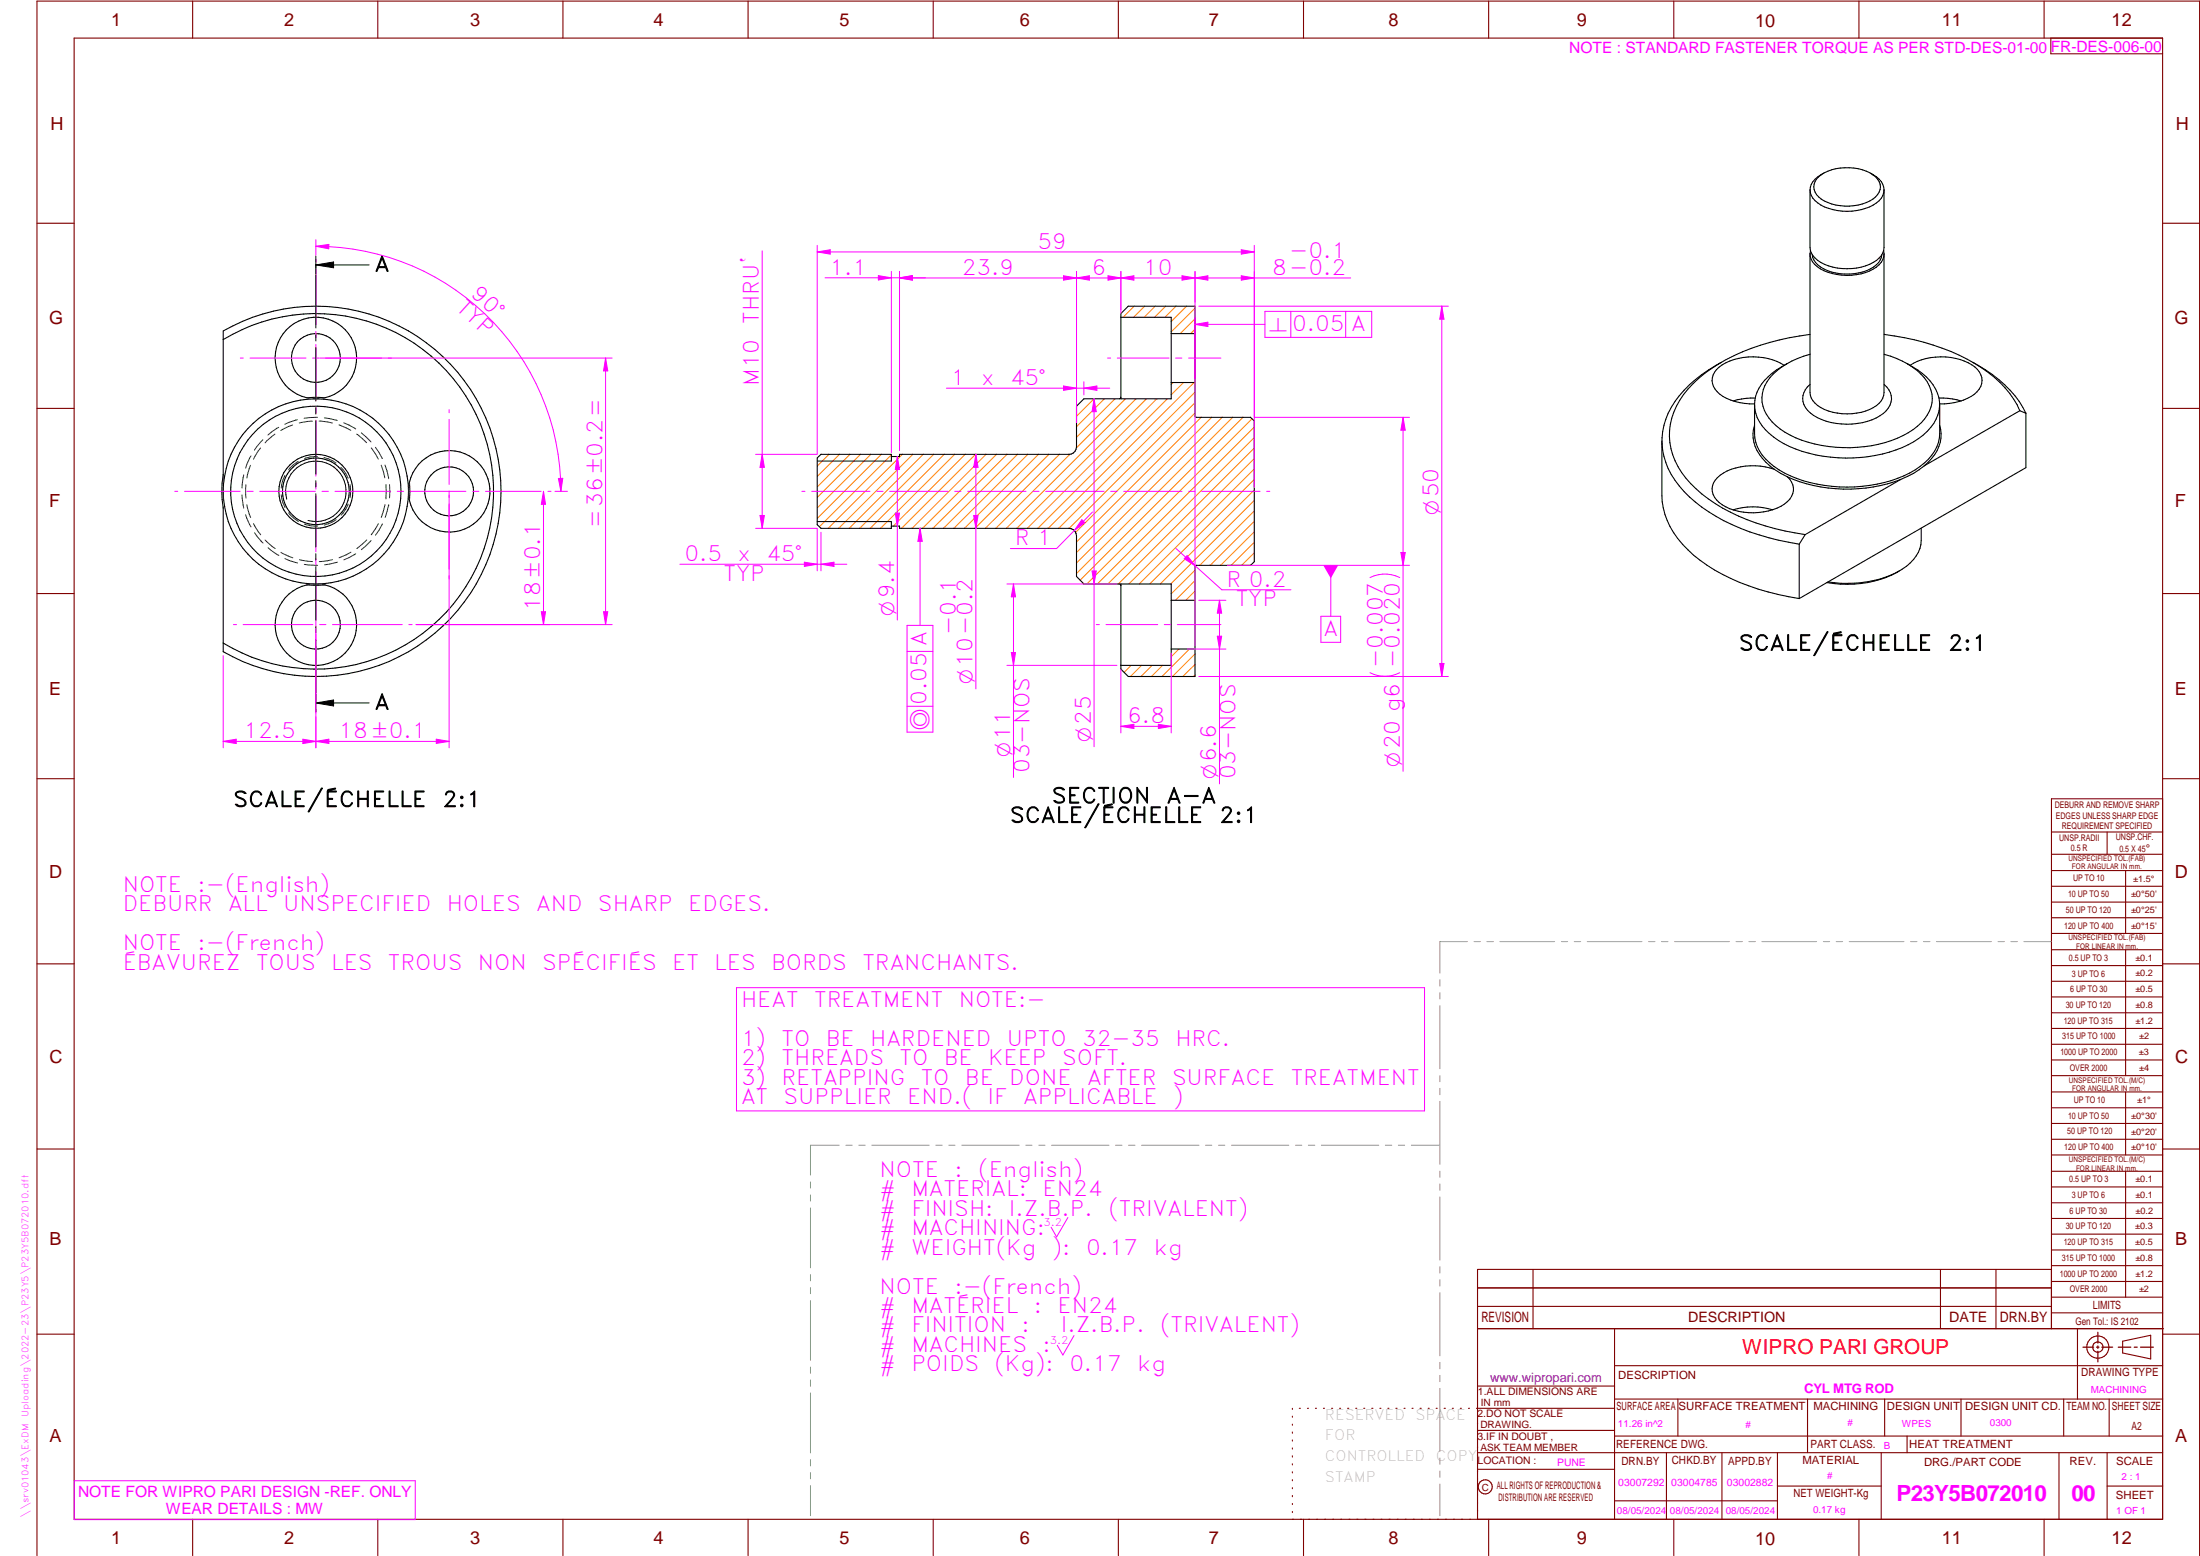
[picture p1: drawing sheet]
<svg xmlns="http://www.w3.org/2000/svg" width="594mm" height="420mm" viewBox="0 0 594 420" stroke-linecap="round" stroke-linejoin="round" font-family="sans-serif">
<g fill="none" stroke="#800000" stroke-width=".3">
<path d="M20 10.3h564v400h-564zM52 .3v10M102 .3v10M152 .3v10M202 .3v10M252 .3v10M302 .3v10M352 .3v10M402 .3v10M452 .3v10M502 .3v10M552 .3v10"/>
<path d="M553.8 10.3v4.2h30.2M10 60.3h10M584 60.3h10M10 110.3h10M584 110.3h10M10 160.3h10M584 160.3h10M10 210.3h10M584 215.7h-30v143.1M584 210.3h10M554 224.7h30M554 230.7h30"/>
<path d="M554 235.1h30M554 239.3h30M569 224.7v6M574 235.1v17M554 243.6h30M554 247.8h30M554 252.1h30M554 256.5h30M574 256.5v33.9M10 260.3h10M554 260.7h30M554 265h30"/>
<path d="M554 269.2h30M554 273.5h30M554 277.7h30M584 260.3h10M554 282h30M554 286.2h30M554 290.4h30M554 294.9h30M554 299.1h30M574 294.9v17M10 310.3h10M554 303.4h30"/>
<path d="M554 307.6h30M554 311.9h30M554 316.3h30M574 316.3v34M584 310.3h10M554 320.5h30M554 324.8h30M554 329h30M554 333.2h30M554 337.5h30M399 358.8h185.2M399 352.8h155"/>
<path d="M399 347.8h155M414 342.8v16M436 358.8v51.5M524 342.8v16M539 342.8v16M554 341.8h30M554 346h30M554 350.3h30M554 354.5h30M554 342.8h-155v67.5M561 358.8v19M10 360.3h10"/>
<path d="M399 374.3h37M436 377.8h148M453.1 377.8v10M488.1 377.8v14.5M508.9 377.8v10M529.5 377.8v10M557.3 377.8v10M569.5 377.8v10M573.2 362.2l7.6-1.6v6.3l-7.6-1.6zM584 368.8h-148M584 360.3h10M349 380.3v.3"/>
<path d="M349 382.4v.3M349 384.6v.3M349 386.7v.3M349 388.8v.3M349 391v.3M349 393.1v.3M349 395.3v.3M349 397.4v.3M349 399.5v.3M350.9 380.3h.2M353.1 380.3h.2M355.2 380.3h.3"/>
<path d="M357.4 380.3h.3M359.6 380.3h.3M361.7 380.3h.3M363.9 380.3h.3M366.1 380.3h.3M368.3 380.3h.2M370.4 380.3h.3M372.6 380.3h.3M374.8 380.3h.3M376.9 380.3h.4M379.1 380.3h.3M381.3 380.3h.3"/>
<path d="M383.4 380.3h.4M385.6 380.3h.3M387.8 380.3h.3M390 380.3h.3M392.2 380.3h.3M394.3 380.3h.3M396.5 380.3h.3M398.7 380.3h37.3M399 396.7h37M399 392.3h185M399 386.2h37M436 387.8h148"/>
<path d="M450 392.3v18M465 392.3v18M480 392.3v18M508 392.3v18M515 387.8v4.5M556 392.3v18M569 392.3v18M52 410.3v9.7M102 410.3v9.7M152 410.3v9.7M202 410.3v9.7M252 410.3v9.7"/>
<path d="M302 410.3v9.7M349 401.7v.3M349 403.8v.4M349 406v.3M349 408.1v.3M352 410.3v9.7M402 410.3v9.7M436 405.3h44M452 410.3v9.7M480 401.3h28M502 410.3v9.7M552 410.3v9.7"/>
<path d="M569 401.3h15M10 420v-419.7h584v419.7"/>
<circle cx="566.5" cy="363.7" r="1.39"/>
<circle cx="566.5" cy="363.8" r="3"/>
<circle cx="401.1" cy="401.5" r="1.9"/>
</g>
<g fill="none" stroke="#f0f" stroke-width=".27">
<path d="M85.3 69.9v.9M85.3 72.6v15.1M220.7 68l3.5-.6v1.2zM220.7 66.3v56.3M338.7 66.3v65.3M64.9 96.7h.8M67.5 96.7h15.1M84.4 96.7h1.7M85.3 89.5v1.7M85.3 93v15.2M87.9 96.7h15.1M104.9 96.7h.8"/>
<path d="M299.1 96.7h.8M301.7 96.7h14M317.5 96.7h1.6M321 96.7h8.7M85.3 109.9v1.7M85.3 113.5v15.1M121.3 110.6v.9M121.3 113.2v17.6M47.2 132.7h.8M49.8 132.7h15M66.6 132.7h1.8M70.1 132.7h15.1"/>
<path d="M85.3 130.3v1.8M85.3 133.9v15.1M86.9 132.7h1.8M90.5 132.7h15M107.3 132.7h1.7M110.8 132.7h15M121.3 132.6v1.7M121.3 136.1v17.6M127.6 132.7h1.7M131.1 132.7h15M147.9 132.7h.9M216.5 132.7h.9"/>
<path d="M219.2 132.7h15.7M236.8 132.7h1.7M240.2 132.7h15.8M257.8 132.7h1.7M261.3 132.7h15.8M278.9 132.7h1.7M282.4 132.7h15.7M299.9 132.7h1.8M303.4 132.7h15.8M321 132.7h1.7M324.5 132.7h15.8M342 132.7h.9"/>
<path d="M85.3 150.8v1.7M85.3 154.3v15.1M121.3 155.4v.9M63 168.7h.9M65.7 168.7h18.8M85.3 171.2v1.7M85.3 174.7v15.2M86.3 168.7h1.7M89.8 168.7h18.8M110.4 168.7h.9M296 168.7h.9M298.7 168.7h13.9"/>
<path d="M314.4 168.7h1.7M317.9 168.7h11.8M85.3 191.6v.9M198.9 266.7h185.8v33.3h-185.8zM288.4 328.8l-3.1 5.2-1.5-2.6M290 360.6l-3 5.3-1.5-2.6M20.1 399.8h92v10.5h-92z"/>
</g>
<g fill="none" stroke="#949494" stroke-width=".27">
<path d="M396.2 254.3h-7.4v8.5M398.1 254.3h1.6M401.5 254.3h1.8M405 254.3h14.8M421.6 254.3h1.7M425.1 254.3h1.7M428.6 254.3h14.8M445.2 254.3h1.7M448.7 254.3h1.7M452.2 254.3h14.8M468.8 254.3h1.7M472.3 254.3h1.7"/>
<path d="M475.8 254.3h14.8M492.4 254.3h1.7M495.8 254.3h1.8M499.4 254.3h14.7M516 254.3h1.6M519.4 254.3h1.8M522.9 254.3h14.8M539.5 254.3h1.7M543 254.3h1.7M546.5 254.3h7.4M388.8 264.5v1.8M388.8 268.1v1.6"/>
<path d="M388.8 271.6v17M388.8 290.4v1.7M388.8 293.9v1.7M388.8 297.4v17M218.9 319.2v1.6M226.6 309.2h-7.7v8.1M228.4 309.2h1.7M231.9 309.2h1.7M235.4 309.2h15.5M252.7 309.2h1.7M256.2 309.2h1.7M259.7 309.2h15.5"/>
<path d="M277 309.2h1.7M280.5 309.2h1.7M284 309.2h15.5M301.2 309.2h1.8M304.8 309.2h1.7M308.3 309.2h15.5M325.5 309.2h1.7M329.1 309.2h1.6M332.6 309.2h15.4M349.8 309.2h1.7M353.3 309.2h1.7M356.8 309.2h15.5"/>
<path d="M374.1 309.2h1.7M377.6 309.2h1.7M381.1 309.2h7.7M388.8 316.2v1.7M388.8 319.7v1.7M218.9 322.6v1.8M218.9 326.1v16.2M388.8 323.2v17.1M218.9 344.1v1.8M218.9 347.6v1.7M218.9 351.2v16.1M388.8 342.1v1.6"/>
<path d="M388.8 345.6v1.7M388.8 349v17.1M218.9 369.1v1.7M218.9 372.6v1.8M218.9 376.1v16.2M388.8 367.9v1.7M388.8 371.4v1.7M388.8 374.9v17M218.9 394.1v1.8M218.9 397.6v1.7M388.8 393.7v1.7M388.8 397.2v1.7"/>
<path d="M218.9 401.2v8.1M388.8 400.7v8.6"/>
</g>
<path d="M566.5 359.7v3M562.5 363.8h2.9M566.1 363.8h.7M566.5 363.4v.7M566.5 364.9v2.8M567.6 363.8h2.9M572 363.8h3.4M576.3 363.8h.8M578 363.8h3.5" fill="none" stroke="#800000" stroke-width=".34"/>
<g fill="none" stroke="#008000" stroke-width=".27">
<path d="M71 118.7l-2.3 2.8M74.2 117.2l-2.6 2.4M75.3 115.4l-3 2.1M79 114.8l-3.2 1.4M80.3 113.3l-3.4 1.3M82.8 107.4l.8 .1M84.4 113.7l-3.6 .5M84.5 107.6h1.6M85.7 112.7l-3.6 .2M86.2 113.7l3.5 .5M87.6 112.8l3.5 .7M87.8 107.4l-.8 .1"/>
<path d="M91.5 114.7l3.2 1.5M92.8 114.2l3.2 1.6M96.3 117.2l2.7 2.3M97.6 116.9l2.6 2.4M60.3 128.2v1.7M60.3 131.7v3.4M60.3 136.9v.3M65.4 133.6l.4 3.6M65.8 128.2l-.4 3.6M66.3 139l1.5 3.3M66.4 130.9v3.6M66.7 136.3l1 3.4"/>
<path d="M67.6 125.6l-.9 3.5M67.8 123.1l-1.5 3.3M70.4 121l-2 3M75.9 133.6l.5 2.2 .6 1.2M76.9 128.4l-.5 1.2-.5 2.2M76.9 128.4h.1M77.9 138.5l1.3 1.4 1.4 .9M80.6 124.6l-1.4 .9-1.3 1.4M85.7 123.3a7.5 7.5 0 0 0-3.5 .5M87.5 123.5l2.3 .9 .9 .6M92.1 126.2l1.3 1.7 .6 1.3M94 136.1l-.6 1.4-1.3 1.6"/>
<path d="M94.5 130.9l.2 1.8-.2 1.7M100.2 120.9l1.9 3.1M101.4 120.8l1.8 3M102.9 125.6l1 3.4M104 136.3l-1.1 3.4M104 125.6l.9 3.4M104.2 130.9v3.6M104.2 134.5h.1M104.9 136.4l-.9 3.3M104.9 129h.1M105 136.3h.1M105.2 130.9v3.6"/>
<path d="M110.4 131.9v1.6M110.4 134.4l.2 .7M110.6 130.2l-.2 .8M68.4 141.4l2 3M68.7 143.8l2.3 2.8M71.6 145.8l2.7 2.3M72.4 147.9l2.9 2.1M75.9 149.1l3.2 1.5M77 150.8l3.3 1.2M80.8 151.1l3.6 .5M82.2 152.4l3.6 .3M82.2 141.6l1.5 .3 2.1 .1"/>
<path d="M83.6 157.8l-.8 .1M84.4 157.7h1.7M86.9 157.8l.9 .1M89.8 151.1l-3.6 .5M90.8 140.3l-1 .6-2.3 .9M91.1 151.8l-3.5 .7M94.8 149.1l-3.2 1.5M96 149.5l-3.1 1.7M99.1 145.8l-2.8 2.3M100.2 146l-2.6 2.4M102.2 141.4l-2 3M103.2 141.5l-1.8 3"/>
</g>
<g fill="none" stroke="#000" stroke-width=".3">
<path d="M60.3 89.4a50 50 0 0 1 75 43.3 50 50 0 0 1-75 43.3v-38.8a26.6 26.6 0 0 1 0-9zM60.3 91.7a48 48 0 0 1 73 41 48 48 0 0 1-73 41M77.3 89.1a11 11 0 0 1 17.6 2.1 11 11 0 0 1-7.1 16.2l-2.5-.1a8.5 8.5 0 0 1-7.3-2.4 11.1 11.1 0 0 1-.7-15.8zM302.7 85.7h13.6v22h-13.6v-23l2-2h18l.1 29.9 14.9 .1 1 1v38l-1 1-14.9 .1-.1 29.9h-18l-2-2v-23h13.6v22h-13.6M316.3 90.1h6.4M302.7 107.3l-.4 .4h-9.6l-2 2v11a2.03 2.03 0 0 1-2 2h-45.8v.6h-2.2M316.3 103.3h6.4M113 125.4a11 11 0 0 1 17.1 .7 11 11 0 0 1-4.2 16.5 11 11 0 0 1-15.3-7.5l.1-2.4a8.5 8.5 0 0 1 2.3-7.3zM240.7 124.5v-1.8h-19l-1 1v18l1 1h19v-1.9M240.7 142.1h2.2v.6h45.8a2.03 2.03 0 0 1 2 2v11l2 2h9.6l.4 .4M78 160.4a10.9 10.9 0 0 1 4.8-2.5l2.5 .2a8.5 8.5 0 0 1 7.3 2.3 11 11 0 0 1 .6 15.9 11 11 0 0 1-15.9 0 11 11 0 0 1 .7-15.9zM316.3 162.1h6.4"/>
<path d="M316.3 175.3h6.4"/>
<circle cx="85.3" cy="96.7" r="6.6"/>
<circle cx="85.3" cy="132.7" r="10"/>
<circle cx="85.3" cy="132.7" r="23"/>
<circle cx="85.3" cy="132.7" r="9"/>
<circle cx="85.3" cy="132.7" r="25"/>
<circle cx="121.3" cy="132.7" r="6.6"/>
<circle cx="85.3" cy="168.7" r="6.6"/>
</g>
<g fill="none" stroke="#000" stroke-width=".27">
<path d="M85.3 69.1v4.8M85.3 74.2v14.4M85.3 71.5h14.4M85.3 71.5l4.8-.8v1.6zM85.3 90.4v1.7M85.3 93.9v14.4M85.3 110.1v1.7M85.3 113.6v14.4M77.4 134.8a8.1 8.1 0 0 1 7.2-10.2 8.1 8.1 0 0 1 8.8 8.8 8.1 8.1 0 0 1-10.2 7.1M85.3 129.8v1.7M85.3 133.3v14.4M220.7 124.5h20"/>
<path d="M85.3 149.5v1.7M85.3 153v14.4M220.7 140.8h20M85.3 169.2v1.7M85.3 172.7v14.5M85.3 189.8l4.8-.8v1.6zM85.3 187.4v4.8M85.3 189.8h14.4"/>
</g>
<path d="M85.3 71.5l4.8-.8v1.6zM85.3 189.8l4.8-.8v1.6z" fill="#000"/>
<g fill="none" stroke="#ff8000" stroke-width=".27">
<path d="M306.3 82.7l-3 3M309.1 82.7l-3 3M311.9 82.7l-3 3M314.8 82.7l-3 3M317.6 82.7l-3 3M320.4 82.7l-4.1 4.1M322.7 83.2l-6.4 6.4M322.7 88.9l-1.2 1.2M322.7 86.1l-4 4M295.4 107.7l-4.7 4.7M298.2 107.7l-7.5 7.5M301.1 107.7l-10.4 10.4"/>
<path d="M303.9 107.7l-13.2 13.2M306.7 107.7l-35 35M309.6 107.7l-35 35M312.4 107.7l-35 35M315.2 107.7l-35 35M316.8 103.3l-.5 .5M319.6 103.3l-3.3 3.3M322.4 103.3l-39.4 39.4M322.7 105.9l-36.8 36.8M322.7 108.7l-34 34M322.7 111.5l-32.3 32.3M324.4 112.7l-33.7 33.6"/>
<path d="M327.2 112.7l-36.5 36.5M330 112.7l-39.3 39.3M332.9 112.7l-42.2 42.2M335.7 112.7l-44 44M338.1 113.1l-44.6 44.6M338.7 118.2l-39.5 39.5M338.7 115.3l-42.4 42.4M223.9 122.7l-3.2 3.2M226.7 122.7l-6 6M229.5 122.7l-8.8 8.8M232.4 122.7l-11.7 11.6M235.2 122.7l-14.5 14.5"/>
<path d="M238 122.7l-17.3 17.3M240.7 122.8l-19.4 19.4M243.7 122.7l-20.1 20M246.5 122.7l-20 20M249.3 122.7l-20 20M252.1 122.7l-20 20M255 122.7l-20 20M257.8 122.7l-20 20M260.6 122.7l-19.4 19.4M263.4 122.7l-19.9 20M266.3 122.7l-20 20M269.1 122.7l-20 20"/>
<path d="M271.9 122.7l-20 20M274.8 122.7l-20 20M277.6 122.7l-20 20M280.4 122.7l-20 20M283.2 122.7l-19.9 20M286.1 122.7l-20 20M289 122.6l-20.1 20.1M338.7 135.1l-22.6 22.6M338.7 138l-14.7 14.7M338.7 132.3l-25.4 25.4M338.7 129.5l-28.2 28.2M338.7 126.6l-31.1 31.1"/>
<path d="M338.7 123.8l-33.9 33.9M338.7 121l-36.7 36.7M240.7 142.6l-.1 .1M322.7 154l-6.4 6.4M322.7 156.8l-5.3 5.3M322.7 159.6l-2.5 2.5M338.7 149.3l-3.4 3.4M338.7 140.8l-11.9 11.9M338.7 146.4l-6.3 6.3M338.7 143.6l-9.1 9.1M305.4 179.7l-1.8 1.9M308.3 179.7l-3 3"/>
<path d="M311.1 179.7l-3 3M313.9 179.7l-3 3M318.3 175.3l-2 2M321.2 175.3l-7.4 7.4M322.7 179.4l-3.3 3.3M322.7 176.6l-6.1 6.1M322.7 182.2l-.5 .5"/>
</g>
<path d="M220.7 68l3.5-.6v1.2z" fill="#f0f"/>
<path d="M335.2 67.4l3.5 .6-3.5 .6z" fill="none" stroke="#f0f" stroke-width=".27"/>
<path d="M335.2 67.4l3.5 .6-3.5 .6z" fill="#f0f"/>
<path d="M220.7 68h118M271.9 157.7h29.7M271.9 179.7h29.7M273.1 176.2h1.1l-.5 3.5z" fill="none" stroke="#f0f" stroke-width=".27"/>
<path d="M273.1 176.2h1.1l-.5 3.5z" fill="#f0f"/>
<path d="M273.7 157.7l.5 3.5h-1.1z" fill="none" stroke="#f0f" stroke-width=".27"/>
<path d="M273.7 157.7l.5 3.5h-1.1z" fill="#f0f"/>
<path d="M273.7 157.7v52.2M320.5 175.3h10.5M323.7 162.1h7.3M329.3 162.1l.6 3.5h-1.2z" fill="none" stroke="#f0f" stroke-width=".27"/>
<path d="M329.3 162.1l.6 3.5h-1.2z" fill="#f0f"/>
<path d="M328.7 171.8h1.2l-.6 3.5z" fill="none" stroke="#f0f" stroke-width=".27"/>
<path d="M328.7 171.8h1.2l-.6 3.5z" fill="#f0f"/>
<path d="M323.7 82.7h67.4M389.3 82.7l.6 3.5h-1.1zM329.3 162.1v49.6M323.7 182.7h67.4" fill="none" stroke="#f0f" stroke-width=".27"/>
<path d="M389.3 82.7l.6 3.5h-1.1z" fill="#f0f"/>
<path d="M388.8 179.2h1.1l-.6 3.5z" fill="none" stroke="#f0f" stroke-width=".27"/>
<path d="M388.8 179.2h1.1l-.6 3.5z" fill="#f0f"/>
<path d="M389.3 82.7v100M338.7 112.7h41.9M378.9 112.7l.6 3.5h-1.2zM331.4 152.7h49.2M378 156a9 9 0 0 0-8.1 0M378 181.7a9 9 0 0 1-8.1 0" fill="none" stroke="#f0f" stroke-width=".27"/>
<path d="M378.9 112.7l.6 3.5h-1.2z" fill="#f0f"/>
<path d="M378.3 149.2h1.2l-.6 3.5z" fill="none" stroke="#f0f" stroke-width=".27"/>
<path d="M378.3 149.2h1.2l-.6 3.5z" fill="#f0f"/>
<path d="M378.9 112.7v95.6M204 122.7h16.6M205.8 122.7l.6 3.5h-1.2zM204 142.7h16.6" fill="none" stroke="#f0f" stroke-width=".27"/>
<path d="M205.8 122.7l.6 3.5h-1.2z" fill="#f0f"/>
<path d="M205.2 139.2h1.2l-.6 3.5z" fill="none" stroke="#f0f" stroke-width=".27"/>
<path d="M205.2 139.2h1.2l-.6 3.5z" fill="#f0f"/>
<path d="M205.8 67.7v75M322.7 75.1l3.5-.6v1.1zM322.7 73.3v28.9M338.7 73.3v39.3" fill="none" stroke="#f0f" stroke-width=".27"/>
<path d="M322.7 75.1l3.5-.6v1.1z" fill="#f0f"/>
<path d="M335.2 74.5l3.5 .6-3.5 .5z" fill="none" stroke="#f0f" stroke-width=".27"/>
<path d="M335.2 74.5l3.5 .6-3.5 .5z" fill="#f0f"/>
<path d="M302.7 75.1l3.5-.6v1.1zM302.7 73.3v10.3M322.7 75.1h42M322.7 73.3v8.3" fill="none" stroke="#f0f" stroke-width=".27"/>
<path d="M302.7 75.1l3.5-.6v1.1z" fill="#f0f"/>
<path d="M319.2 74.5l3.5 .6-3.5 .5z" fill="none" stroke="#f0f" stroke-width=".27"/>
<path d="M319.2 74.5l3.5 .6-3.5 .5z" fill="#f0f"/>
<path d="M290.7 73.3v35.3M290.7 75.1l3.5-.6v1.1zM302.7 75.1h20M302.7 73.3v11.3" fill="none" stroke="#f0f" stroke-width=".27"/>
<path d="M290.7 75.1l3.5-.6v1.1z" fill="#f0f"/>
<path d="M299.2 74.5l3.5 .6-3.5 .5z" fill="none" stroke="#f0f" stroke-width=".27"/>
<path d="M299.2 74.5l3.5 .6-3.5 .5z" fill="#f0f"/>
<path d="M242.9 75.1l3.5-.6v1.1zM242.9 73.3v48.3M290.7 75.1h12M290.7 73.3v40.8" fill="none" stroke="#f0f" stroke-width=".27"/>
<path d="M242.9 75.1l3.5-.6v1.1z" fill="#f0f"/>
<path d="M287.2 74.5l3.5 .6-3.5 .5z" fill="none" stroke="#f0f" stroke-width=".27"/>
<path d="M287.2 74.5l3.5 .6-3.5 .5z" fill="#f0f"/>
<path d="M242.9 75.1h47.8M86.4 96.7h78.9M112.3 168.7h53M163 165.2h1.1l-.6 3.5z" fill="none" stroke="#f0f" stroke-width=".27"/>
<path d="M163 165.2h1.1l-.6 3.5z" fill="#f0f"/>
<path d="M163.5 96.7l.6 3.5h-1.1z" fill="none" stroke="#f0f" stroke-width=".27"/>
<path d="M163.5 96.7l.6 3.5h-1.1z" fill="#f0f"/>
<path d="M163.5 96.7v72M295 138.3l-9.7 9.8h-12.5M292.1 140.3l.8 .8-2.8 2.2z" fill="none" stroke="#f0f" stroke-width=".27"/>
<path d="M292.1 140.3l.8 .8-2.8 2.2z" fill="#f0f"/>
<path d="M317.6 148.1l12.3 11.2h18.7M320.6 150l2.2 2.8-3-1.9z" fill="none" stroke="#f0f" stroke-width=".27"/>
<path d="M320.6 150l2.2 2.8-3-1.9z" fill="#f0f"/>
<path d="M263.5 122.7l.6 3.5h-1.2z" fill="none" stroke="#f0f" stroke-width=".27"/>
<path d="M263.5 122.7l.6 3.5h-1.2z" fill="#f0f"/>
<path d="M262.9 139.2h1.2l-.6 3.5z" fill="none" stroke="#f0f" stroke-width=".27"/>
<path d="M262.9 139.2h1.2l-.6 3.5z" fill="#f0f"/>
<path d="M295.4 107.7l.6 3.5h-1.1zM263.5 122.7v63.3" fill="none" stroke="#f0f" stroke-width=".27"/>
<path d="M295.4 107.7l.6 3.5h-1.1z" fill="#f0f"/>
<path d="M294.9 154.2h1.1l-.6 3.5z" fill="none" stroke="#f0f" stroke-width=".27"/>
<path d="M294.9 154.2h1.1l-.6 3.5z" fill="#f0f"/>
<path d="M295.4 107.7v93.9M242.3 123.3l.6 3.5h-1.1z" fill="none" stroke="#f0f" stroke-width=".27"/>
<path d="M242.3 123.3l.6 3.5h-1.1z" fill="#f0f"/>
<path d="M241.8 138.6h1.1l-.6 3.5z" fill="none" stroke="#f0f" stroke-width=".27"/>
<path d="M241.8 138.6h1.1l-.6 3.5z" fill="#f0f"/>
<path d="M242.3 123.3v44.1M217.2 151.8l3.5 .6-3.5 .6zM220.7 142.7v11.4M221.7 143.7v10.4" fill="none" stroke="#f0f" stroke-width=".27"/>
<path d="M217.2 151.8l3.5 .6-3.5 .6z" fill="#f0f"/>
<path d="M221.7 152.4l3.5-.6v1.2z" fill="none" stroke="#f0f" stroke-width=".27"/>
<path d="M221.7 152.4l3.5-.6v1.2z" fill="#f0f"/>
<path d="M85.3 64.7v4.2M149.9 132.7h3.3M150.8 129.2h1.2l-.5 3.5zM183.6 152.4h45.1" fill="none" stroke="#f0f" stroke-width=".27"/>
<path d="M150.8 129.2h1.2l-.5 3.5z" fill="#f0f"/>
<path d="M85.3 66.5l3.5-.5v1.2z" fill="none" stroke="#f0f" stroke-width=".27"/>
<path d="M85.3 66.5l3.5-.5v1.2z" fill="#f0f"/>
<path d="M85.3 66.5a66.1 66.1 0 0 1 66.2 66.2M121.3 133.7v68.2M85.3 193.5v8.4M85.3 200.2l3.5-.6v1.1z" fill="none" stroke="#f0f" stroke-width=".27"/>
<path d="M85.3 200.2l3.5-.6v1.1z" fill="#f0f"/>
<path d="M117.8 199.6l3.5 .6-3.5 .5z" fill="none" stroke="#f0f" stroke-width=".27"/>
<path d="M117.8 199.6l3.5 .6-3.5 .5z" fill="#f0f"/>
<path d="M146.8 132.7l.5 3.5h-1.1zM112.3 168.7h36.2M85.3 200.2h36" fill="none" stroke="#f0f" stroke-width=".27"/>
<path d="M146.8 132.7l.5 3.5h-1.1z" fill="#f0f"/>
<path d="M146.2 165.2h1.1l-.5 3.5z" fill="none" stroke="#f0f" stroke-width=".27"/>
<path d="M146.2 165.2h1.1l-.5 3.5z" fill="#f0f"/>
<path d="M146.8 132.7v36M60.3 177v24.9M85.3 169.7v32.2M60.3 200.2l3.5-.6v1.2z" fill="none" stroke="#f0f" stroke-width=".27"/>
<path d="M60.3 200.2l3.5-.6v1.2z" fill="#f0f"/>
<path d="M81.8 199.6l3.5 .6-3.5 .6z" fill="none" stroke="#f0f" stroke-width=".27"/>
<path d="M81.8 199.6l3.5 .6-3.5 .6z" fill="#f0f"/>
<path d="M287.2 104.2l3.5 .6-3.5 .6zM290.7 103.1v5.5M292.7 103.1v3.5M60.3 200.2h25" fill="none" stroke="#f0f" stroke-width=".27"/>
<path d="M287.2 104.2l3.5 .6-3.5 .6z" fill="#f0f"/>
<path d="M292.7 104.8l3.5-.6v1.2z" fill="none" stroke="#f0f" stroke-width=".27"/>
<path d="M292.7 104.8l3.5-.6v1.2z" fill="#f0f"/>
<path d="M255.6 104.8h44.1M359.4 152.7v13.7" fill="none" stroke="#f0f" stroke-width=".27"/>
<path d="M357.3 152.7h4.1l-2 3.5z" fill="#f0f"/>
<path d="M322.7 87.6h18.9M356.7 166.4h5.3v7h-5.3z" fill="none" stroke="#f0f" stroke-width=".27"/>
<path d="M322.7 87.6l3.5-.6v1.2z" fill="#f0f"/>
<path d="M322.7 85.9v88.3M322.7 87.6l3.5-.6v1.2zM341.6 84.1h28.8v7h-28.8zM348.6 84.1v7M363.4 84.1v7M248.4 142.7v26.2" fill="none" stroke="#f0f" stroke-width=".27"/>
<g fill="none" stroke="#000" stroke-width=".3">
<path d="M488.8 51.3v15.5a6.2 6.2 0 0 0 5 5 14.5 14.5 0 0 0 13.6-2.1 4.2 4.2 0 0 0 1.4-2.9v-15.5M491.1 47.8a12.9 12.9 0 0 1 11.8-2 6.8 6.8 0 0 1 4.8 3.9 4.7 4.7 0 0 1-3.7 5 13.9 13.9 0 0 1-12.2-.9 3.6 3.6 0 0 1-.7-6zM492.4 46.8a5.8 5.8 0 0 0-3.6 4.5M505.2 46.8a5.7 5.7 0 0 1 3.6 4.5M508.8 51.3a4.8 4.8 0 0 1-3 4.1 15.2 15.2 0 0 1-15-.6 4.5 4.5 0 0 1-2-3.5M488.8 68.6v37.4a6.2 6.2 0 0 0 5 5 15.5 15.5 0 0 0 12.9-1.5 4.5 4.5 0 0 0 2.1-3.5v-37.4M488.9 67.7a4.4 4.4 0 0 0 2.7 4.9 15.3 15.3 0 0 0 15.1-.5 4.7 4.7 0 0 0 2.1-3.5M508.2 68.8a6.3 6.3 0 0 1-5.2 4.6 14 14 0 0 1-12.2-1.9 4.1 4.1 0 0 1-1.4-2.7M508.7 67.7l.1 .9M464.9 97.8a31.9 31.9 0 0 0-14.4 13.8 18.4 18.4 0 0 0-1.7 6.6v15.5a20.6 20.6 0 0 0 7 14.8 49.4 49.4 0 0 0 21.7 11.4l8.4 1.7M481.8 98.6a16.5 16.5 0 0 0-17.5 .5 4.4 4.4 0 0 0 .1 7.4 15.3 15.3 0 0 0 9.4 2.6M482.5 98.2a16 16 0 0 0-8.4 8.8l-.3 2.3"/>
<path d="M488.8 95.7a18.4 18.4 0 0 0-12.2 8.4 8.9 8.9 0 0 0 3 10.8 28.6 28.6 0 0 0 18.1 6 30.5 30.5 0 0 0 20.1-5.8 8.9 8.9 0 0 0 2.6-12 19.7 19.7 0 0 0-11.6-7.4M488.8 90.3a58.9 58.9 0 0 0-28.4 10.5 22.1 22.1 0 0 0-9.6 15.4 19.4 19.4 0 0 0 7.2 15.8 52.6 52.6 0 0 0 26.7 11.9l2.8 .5M508.8 90.3a59.9 59.9 0 0 1 28.1 10.3 26 26 0 0 1 8.5 10.3M515 98.2a15.7 15.7 0 0 1 8.2 8 9.3 9.3 0 0 1-2.8 10.3 28 28 0 0 1-16 6.8 38.1 38.1 0 0 1-24.1-4.3 12.2 12.2 0 0 1-6.5-9.7M515.8 98.6a16.5 16.5 0 0 1 17.5 .5 4.4 4.4 0 0 1-.2 7.4 15.3 15.3 0 0 1-9.3 2.6M532.7 97.8a32 32 0 0 1 14.4 13.8M448.8 119.9a22 22 0 0 0 9 15.7 58.3 58.3 0 0 0 28.1 11.3M473.8 109.3v7.8a11.3 11.3 0 0 0 5.2 8.8 35.5 35.5 0 0 0 23.9 5.4 30.4 30.4 0 0 0 16.8-6.3 10.7 10.7 0 0 0 4.1-7.9v-7.8M473.8 114.8a9.6 9.6 0 0 0 3.1 10l2.3 1.9M474 107.5l-2.5 .1-3.5 .7M508.8 103.8a4.7 4.7 0 0 1-.2 7.8 17.8 17.8 0 0 1-19.7-.1 4.7 4.7 0 0 1-.1-7.7M523.6 107.5l2.5 .1 3.5 .7"/>
<path d="M523.8 114.8a10.3 10.3 0 0 1-4.2 11M545.4 110.9l-25.8 14.9M545.4 110.9l1.7 .7M547.1 111.6v14.7l-61.2 35.3M478.7 137.7a18.1 18.1 0 0 0-10.7 0M479.2 126.7l3.4 2M479.2 126.7a16.6 16.6 0 0 0-14.7 1.6 4.3 4.3 0 0 0-.3 7.4 16.4 16.4 0 0 0 15.7 1.5 6.7 6.7 0 0 0 4.4-4.7 4.4 4.4 0 0 0-1.7-3.8M482.6 128.7a40.8 40.8 0 0 0 30.7 .8M513.3 129.5l-25.8 14.9M519.6 125.8a21.6 21.6 0 0 1-6.3 3.7M485.9 146.9v14.7M487.5 144.4l-1.6 2.5"/>
<path d="M512.9 154.1a28.6 28.6 0 0 1-19.6 3.2M518.8 142.6a10.4 10.4 0 0 1-1.4 7.5 19.2 19.2 0 0 1-13 7l-3.5 .4a31.2 31.2 0 0 1-7.3-.4"/>
</g>
<path d="M248.4 142.7l.6 3.5h-1.1z" fill="#f0f"/>
<path d="M240.7 73.3v48.9M242.9 75l3.5-.6v1.2zM242.9 73.3v48.3M248.4 142.7l.6 3.5h-1.1zM244.9 175.9h7M244.9 168.9h7v28.8h-7zM244.9 190.7h7" fill="none" stroke="#f0f" stroke-width=".27"/>
<path d="M242.9 75l3.5-.6v1.2z" fill="#f0f"/>
<path d="M237.2 74.4l3.5 .6-3.5 .6z" fill="none" stroke="#f0f" stroke-width=".27"/>
<path d="M237.2 74.4l3.5 .6-3.5 .6z" fill="#f0f"/>
<path d="M222.8 75h27.1M316.3 176.3v21.6M302.7 196.1l3.5-.5v1.1zM302.7 180.7v17.2" fill="none" stroke="#f0f" stroke-width=".27"/>
<path d="M302.7 196.1l3.5-.5v1.1z" fill="#f0f"/>
<path d="M312.8 195.6l3.5 .5-3.5 .6z" fill="none" stroke="#f0f" stroke-width=".27"/>
<path d="M312.8 195.6l3.5 .5-3.5 .6z" fill="#f0f"/>
<path d="M302.7 196.1h13.6" fill="none" stroke="#f0f" stroke-width=".27"/>
<g font-size="6" fill="#f0f">
<text x="512.1" y="405.2">P23Y5B072010</text>
<text x="559.4" y="405.2">00</text>
</g>
<g font-size="5.7" fill="#f0f">
<text x="280.2" y="67.1">59</text>
<text x="348.1" y="69.6">-0.1</text>
<text x="224" y="74.2">1.1</text>
<text x="259.8" y="74.2">23.9</text>
<text x="294.7" y="74.2">6</text>
<text x="308.7" y="74.2">10</text>
<text x="343.5" y="74.2">8-0.2</text>
<text x="122.9" y="83.3" transform="rotate(42 122.9 83.3)">TYP</text>
<text x="126.8" y="79.8" transform="rotate(42 126.8 79.8)">90°</text>
<text x="204.9" y="87.4" transform="rotate(-90 204.9 87.4)">THRU`</text>
<text x="348.9" y="89.3">0.05 A</text>
<text x="204.9" y="104.2" transform="rotate(-90 204.9 104.2)">M10</text>
<text x="256.8" y="103.9">1</text>
<text x="265" y="103.9">x</text>
<text x="272.7" y="103.9">45°</text>
<text x="162.7" y="142.6" transform="rotate(-90 162.7 142.6)">=36±0.2=</text>
<text x="274.1" y="147.2">R 1</text>
<text x="184.8" y="151.5">0.5</text>
<text x="199.2" y="151.5">x</text>
<text x="207" y="151.5">45°</text>
<text x="195.4" y="156.8">TYP</text>
<text x="331.2" y="158.4">R 0.2</text>
<text x="145.9" y="164.9" transform="rotate(-90 145.9 164.9)">18±0.1</text>
<text x="333.7" y="163.7">TYP</text>
<text x="258.1" y="171.5" transform="rotate(-90 258.1 171.5)">-0.1</text>
<text x="357.4" y="171.7">A</text>
<text x="373.5" y="180.4" transform="rotate(-90 373.5 180.4)">-0.007</text>
<text x="378" y="180.4" transform="rotate(-90 378 180.4)">-0.020</text>
<text x="250.2" y="190.3" transform="rotate(-90 250.2 190.3)">0.05 A</text>
<text x="304.4" y="195.3">6.8</text>
<text x="65.7" y="199.3">12.5</text>
<text x="91.4" y="199.3">18±0.1</text>
<text x="278" y="208.7" transform="rotate(-90 278 208.7)">03-NOS</text>
<text x="333.7" y="210.5" transform="rotate(-90 333.7 210.5)">03-NOS</text>
<text x="33.1" y="240.9">NOTE</text>
<text x="53.3" y="240.9">:-(English)</text>
<text x="33.1" y="246.1">DEBURR</text>
<text x="61.6" y="246.1">ALL</text>
<text x="76.5" y="246.1">UNSPECIFIED</text>
<text x="120.6" y="246.1">HOLES</text>
<text x="144.8" y="246.1">AND</text>
<text x="161.5" y="246.1">SHARP</text>
<text x="185.8" y="246.1">EDGES.</text>
<text x="33.1" y="256.6">NOTE</text>
<text x="53.3" y="256.6">:-(French)</text>
<text x="33.1" y="261.9">ÉBAVUREZ</text>
<text x="69.1" y="261.9">TOUS</text>
<text x="89.4" y="261.9">LES</text>
<text x="104.8" y="261.9">TROUS</text>
<text x="129.1" y="261.9">NON</text>
<text x="146.4" y="261.9">SPÉCIFIÉS</text>
<text x="181.5" y="261.9">ET</text>
<text x="192.9" y="261.9">LES</text>
<text x="208.2" y="261.9">BORDS</text>
<text x="232.9" y="261.9">TRANCHANTS.</text>
<text x="200.1" y="271.9">HEAT</text>
<text x="219.9" y="271.9">TREATMENT</text>
<text x="258.9" y="271.9">NOTE:-</text>
<text x="200.1" y="282.4">1)</text>
<text x="200.1" y="287.7">2)</text>
<text x="211.1" y="282.4">TO</text>
<text x="211.1" y="287.7">THREADS</text>
<text x="223" y="282.4">BE</text>
<text x="235" y="282.4">HARDENED</text>
<text x="242.9" y="287.7">TO</text>
<text x="254.8" y="287.7">BE</text>
<text x="266.8" y="287.7">KEEP</text>
<text x="271.9" y="282.4">UPTO</text>
<text x="286.8" y="287.7">SOFT.</text>
<text x="292.2" y="282.4">32-35</text>
<text x="317.4" y="282.4">HRC.</text>
<text x="200.1" y="292.9">3)</text>
<text x="211.1" y="292.9">RETAPPING</text>
<text x="248.6" y="292.9">TO</text>
<text x="260.6" y="292.9">BE</text>
<text x="272.6" y="292.9">DONE</text>
<text x="293.5" y="292.9">AFTER</text>
<text x="316.5" y="292.9">SURFACE</text>
<text x="348.5" y="292.9">TREATMENT</text>
<text x="200.1" y="298.2">AT</text>
<text x="211.6" y="298.2">SUPPLIER</text>
<text x="245" y="298.2">END.(</text>
<text x="266.7" y="298.2">IF</text>
<text x="276.3" y="298.2">APPLICABLE</text>
<text x="316.8" y="298.2">)</text>
<text x="237.5" y="317.8">NOTE</text>
<text x="257.7" y="317.8">:</text>
<text x="264.1" y="317.8">(English)</text>
<text x="237.5" y="323">#</text>
<text x="246.1" y="323">MATERIAL:</text>
<text x="281.5" y="323">EN24</text>
<text x="237.5" y="328.3">#</text>
<text x="246.1" y="328.3">FINISH:</text>
<text x="272.4" y="328.3">I.Z.B.P.</text>
<text x="299.3" y="328.3">(TRIVALENT)</text>
<text x="237.5" y="333.5">#</text>
<text x="246.1" y="333.5">MACHINING:</text>
<text x="237.5" y="338.8">#</text>
<text x="246.1" y="338.8">WEIGHT(Kg</text>
<text x="284" y="338.8">):</text>
<text x="293.3" y="338.8">0.17</text>
<text x="311.6" y="338.8">kg</text>
<text x="237.5" y="349.3">NOTE</text>
<text x="257.7" y="349.3">:-(French)</text>
<text x="237.5" y="354.5">#</text>
<text x="237.5" y="359.8">#</text>
<text x="246.1" y="359.8">FINITION</text>
<text x="246.1" y="354.5">MATÉRIEL</text>
<text x="275.8" y="359.8">:</text>
<text x="279.2" y="354.5">:</text>
<text x="285.6" y="354.5">EN24</text>
<text x="286.4" y="359.8">I.Z.B.P.</text>
<text x="313.3" y="359.8">(TRIVALENT)</text>
<text x="237.5" y="365">#</text>
<text x="246.1" y="365">MACHINES</text>
<text x="281.5" y="365">:</text>
<text x="237.5" y="370.3">#</text>
<text x="246.1" y="370.3">POIDS</text>
<text x="268.5" y="370.3">(Kg):</text>
<text x="288.8" y="370.3">0.17</text>
<text x="307.1" y="370.3">kg</text>
</g>
<g font-size="5.7">
<text x="101.2" y="73.3">A</text>
<text x="469.6" y="175.6">SCALE/ÉCHELLE</text>
<text x="526.1" y="175.6">2:1</text>
<text x="101.2" y="191.6">A</text>
<text x="63" y="217.8">SCALE/ÉCHELLE</text>
<text x="119.5" y="217.8">2:1</text>
<text x="284" y="216.9">SECTION</text>
<text x="315" y="216.9">A-A</text>
<text x="272.7" y="222.1">SCALE/ÉCHELLE</text>
<text x="329.3" y="222.1">2:1</text>
</g>
<text font-size="5.6" fill="#f00" x="470.5" y="365.5">WIPRO PARI GROUP</text>
<g font-size="5.4" fill="#f0f">
<text x="342.7" y="89.3">n</text>
<text x="388.5" y="139" transform="rotate(-90 388.5 139)">O50</text>
<text x="241.5" y="166.2" transform="rotate(-90 241.5 166.2)">O9.4</text>
<text x="262.6" y="184.8" transform="rotate(-90 262.6 184.8)">O10-0.2</text>
<text x="250.2" y="197" transform="rotate(-90 250.2 197)">a</text>
<text x="294.6" y="200.4" transform="rotate(-90 294.6 200.4)">O25</text>
<text x="272.8" y="204.4" transform="rotate(-90 272.8 204.4)">O11</text>
<text x="378" y="207.1" transform="rotate(-90 378 207.1)">O20 g6</text>
<text x="328.4" y="210.5" transform="rotate(-90 328.4 210.5)">O6.6</text>
</g>
<g font-size="4.9" fill="#800000">
<text x="30" y="6.9">1</text>
<text x="76.7" y="6.9">2</text>
<text x="127" y="6.9">3</text>
<text x="176.5" y="6.9">4</text>
<text x="226.7" y="6.9">5</text>
<text x="275.4" y="6.9">6</text>
<text x="326.4" y="6.9">7</text>
<text x="375" y="6.9">8</text>
<text x="425.8" y="6.9">9</text>
<text x="473.9" y="7.3">10</text>
<text x="524.3" y="6.9">11</text>
<text x="570.2" y="6.9">12</text>
<text x="13.6" y="35.1">H</text>
<text x="587.6" y="35.1">H</text>
<text x="13.2" y="87.5">G</text>
<text x="587.2" y="87.5">G</text>
<text x="13.2" y="137">F</text>
<text x="587.2" y="137">F</text>
<text x="13.2" y="187.6">E</text>
<text x="587.2" y="187.6">E</text>
<text x="13.2" y="237">D</text>
<text x="587.2" y="237">D</text>
<text x="13.4" y="287.1">C</text>
<text x="587.4" y="287.1">C</text>
<text x="13.4" y="336.2">B</text>
<text x="587.4" y="336.2">B</text>
<text x="13.4" y="389.3">A</text>
<text x="587.4" y="389.3">A</text>
<text x="30" y="416.9">1</text>
<text x="76.7" y="416.9">2</text>
<text x="127" y="416.9">3</text>
<text x="176.5" y="416.9">4</text>
<text x="226.7" y="416.9">5</text>
<text x="275.4" y="416.9">6</text>
<text x="326.4" y="416.9">7</text>
<text x="375" y="416.9">8</text>
<text x="425.8" y="416.9">9</text>
<text x="473.9" y="417.3">10</text>
<text x="524.3" y="416.9">11</text>
<text x="570.2" y="416.9">12</text>
</g>
<g font-size="4.2" fill="#f0f">
<text x="423.7" y="14.3">NOTE : STANDARD FASTENER TORQUE AS PER STD-DES-01-00</text>
<text x="553.8" y="14">FR-DES-006-00</text>
<text x="21.1" y="404.3">NOTE FOR WIPRO PARI DESIGN -REF. ONLY</text>
<text x="44.8" y="408.8">WEAR DETAILS : MW</text>
</g>
<g font-size="3.9" fill="#800000">
<text x="400" y="357.1">REVISION</text>
<text x="455.9" y="357.1">DESCRIPTION</text>
<text x="526.4" y="357.1">DATE</text>
<text x="540" y="357.1">DRN.BY</text>
</g>
<g font-size="3.9" fill="#c0c0c0">
<text x="357.8" y="383.3">RESERVED</text>
<text x="382.3" y="383.3">SPACE</text>
<text x="357.8" y="388.9">FOR</text>
<text x="357.8" y="394.5">CONTROLLED</text>
<text x="387.8" y="394.5">COPY</text>
<text x="357.8" y="400">STAMP</text>
</g>
<text font-size="3.6" fill="#f0f" x="487.2" y="376.1">CYL MTG ROD</text>
<text font-size="3.5" fill="#00f" x="402.4" y="373.3">www.wipropari.com</text>
<g font-size="3.1" fill="#800000">
<text x="565.1" y="353.5">LIMITS</text>
<text x="562" y="371.7">DRAWING TYPE</text>
<text x="437" y="372.3">DESCRIPTION</text>
<text x="436.5" y="380.8">SURFACE AREA</text>
<text x="453.3" y="380.8">SURFACE TREATMENT</text>
<text x="489.7" y="380.8">MACHINING</text>
<text x="509.5" y="380.8">DESIGN UNIT</text>
<text x="530.6" y="380.8">DESIGN UNIT CD.</text>
<text x="558" y="380.6">TEAM NO.</text>
<text x="570.3" y="380.7">SHEET SIZE</text>
<text x="575.6" y="386.1">A2</text>
<text x="436.4" y="391.1">REFERENCE DWG.</text>
<text x="437.8" y="395.5">DRN.BY</text>
<text x="451.4" y="395.4">CHKD.BY</text>
<text x="466.6" y="395.5">APPD.BY</text>
<text x="486.7" y="395.4">MATERIAL</text>
<text x="488.9" y="390.9">PART CLASS.</text>
<text x="515.6" y="390.9">HEAT TREATMENT</text>
<text x="519.6" y="395.9">DRG./PART CODE</text>
<text x="558.9" y="395.5">REV.</text>
<text x="571.4" y="395.6">SCALE</text>
<text x="484.3" y="404.2">NET WEIGHT-Kg</text>
<text x="571.4" y="404.7">SHEET</text>
</g>
<text font-size="3" fill="#800000" x="579.5" y="230.1">°</text>
<g font-size="2.8" fill="#f0f">
<text x="281.8" y="331">3.2</text>
<text x="283.5" y="362.8">3.2</text>
<text x="420.5" y="396">PUNE</text>
<text x="437" y="401.2">03007292</text>
<text x="451.3" y="401.2">03004785</text>
<text x="466.3" y="401.2">03002882</text>
</g>
<g font-size="2.8" fill="#800000">
<text x="560.4" y="357.7">Gen Tol.: IS 2102</text>
<text x="399.1" y="376.6">1.ALL DIMENSIONS ARE</text>
<text x="399" y="382.7">2.DO NOT SCALE</text>
<text x="399" y="388.7">3.IF IN DOUBT ,</text>
<text x="399" y="395.4">LOCATION :</text>
<text x="404.2" y="402">ALL RIGHTS OF REPRODUCTION &amp;</text>
<text x="404.7" y="405.4">DISTRIBUTION ARE RESERVED</text>
</g>
<g font-size="2.7" fill="#f0f">
<text x="564.6" y="376.2">MACHINING</text>
<text x="436.9" y="385.4">11.26 in^2</text>
<text x="471.4" y="385.5">#</text>
<text x="498.9" y="385">#</text>
<text x="513.6" y="385.3">WPES</text>
<text x="537.3" y="385.1">0300</text>
<text x="508.7" y="391.2">B</text>
<text x="493.4" y="399.5">#</text>
<text x="572.8" y="399.7">2 : 1</text>
<text x="436.6" y="408.7">08/05/2024</text>
<text x="450.9" y="408.8">08/05/2024</text>
<text x="466" y="408.9">08/05/2024</text>
<text x="489.6" y="408.5">0.17 kg</text>
<text x="571.4" y="408.7">1 OF 1</text>
</g>
<g font-size="2.7" fill="#800000">
<text x="399.9" y="379.7">IN mm</text>
<text x="399.7" y="385.7">DRAWING.</text>
<text x="399.7" y="391.8">ASK TEAM MEMBER</text>
<text x="400.1" y="402.5">C</text>
</g>
<g font-size="2.5" fill="#800000">
<text x="554.9" y="218.3">DEBURR AND REMOVE SHARP</text>
<text x="555.2" y="221">EDGES UNLESS SHARP EDGE</text>
<text x="556.1" y="227.1">UNSP.RADII</text>
<text x="556.8" y="223.8">REQUIREMENT SPECIFIED</text>
<text x="571.4" y="226.9">UNSP.CHF.</text>
<text x="559.2" y="229.9">0.5 R</text>
<text x="572.3" y="230.1">0.5 X 45</text>
<text x="559.8" y="238">UP TO 10</text>
<text x="576.1" y="238.1">±1.5°</text>
<text x="558.5" y="242.2">10 UP TO 50</text>
<text x="575.5" y="242.3">±0°50'</text>
<text x="557.4" y="250.7">120 UP TO 400</text>
<text x="557.9" y="246.5">50 UP TO 120</text>
<text x="575.5" y="250.7">±0°15'</text>
<text x="575.5" y="246.5">±0°25'</text>
<text x="558.7" y="259.4">0.5 UP TO 3</text>
<text x="559.5" y="263.7">3 UP TO 6</text>
<text x="576.6" y="263.6">±0.2</text>
<text x="576.6" y="259.4">±0.1</text>
<text x="559" y="267.9">6 UP TO 30</text>
<text x="576.6" y="267.9">±0.5</text>
<text x="557.8" y="272.2">30 UP TO 120</text>
<text x="576.6" y="272.2">±0.8</text>
<text x="556.9" y="280.7">315 UP TO 1000</text>
<text x="557.3" y="276.4">120 UP TO 315</text>
<text x="576.6" y="276.4">±1.2</text>
<text x="577.7" y="280.7">±2</text>
<text x="556.4" y="284.9">1000 UP TO 2000</text>
<text x="577.6" y="284.9">±3</text>
<text x="558.9" y="289.2">OVER 2000</text>
<text x="577.7" y="289.3">±4</text>
<text x="560" y="297.9">UP TO 10</text>
<text x="577.1" y="297.9">±1°</text>
<text x="558.5" y="302.1">10 UP TO 50</text>
<text x="575.5" y="302.1">±0°30'</text>
<text x="557.4" y="310.6">120 UP TO 400</text>
<text x="558.2" y="306.3">50 UP TO 120</text>
<text x="575.5" y="310.6">±0°10'</text>
<text x="575.5" y="306.4">±0°20'</text>
<text x="558.8" y="319.2">0.5 UP TO 3</text>
<text x="559.4" y="323.4">3 UP TO 6</text>
<text x="576.6" y="319.2">±0.1</text>
<text x="576.6" y="323.5">±0.1</text>
<text x="558.9" y="327.7">6 UP TO 30</text>
<text x="576.7" y="327.7">±0.2</text>
<text x="557.8" y="332">30 UP TO 120</text>
<text x="576.6" y="332">±0.3</text>
<text x="556.8" y="340.5">315 UP TO 1000</text>
<text x="557.3" y="336.3">120 UP TO 315</text>
<text x="576.6" y="336.3">±0.5</text>
<text x="576.6" y="340.5">±0.8</text>
<text x="556.2" y="344.7">1000 UP TO 2000</text>
<text x="576.6" y="344.7">±1.2</text>
<text x="558.9" y="349">OVER 2000</text>
<text x="577.6" y="349">±2</text>
</g>
<g font-size="2.4" fill="#f0f">
<text x="7.7" y="382.7" transform="rotate(-90 7.7 382.7)">Uploading\2022-23\P23Y5\P23Y5B072010.dft</text>
<text x="7.7" y="409.8" transform="rotate(-90 7.7 409.8)">\\srv01043\ExDM</text>
</g>
<g font-size="2.1" fill="#800000">
<text x="558.5" y="232.4">UNSPECIFIED TOL.(FAB)</text>
<text x="559.5" y="234.7">FOR ANGULAR IN mm.</text>
<text x="558.6" y="253.9">UNSPECIFIED TOL.(FAB)</text>
<text x="560.7" y="256.3">FOR LINEAR IN mm.</text>
<text x="558.7" y="292.3">UNSPECIFIED TOL.(M/C)</text>
<text x="559.6" y="294.7">FOR ANGULAR IN mm.</text>
<text x="558.7" y="313.7">UNSPECIFIED TOL.(M/C)</text>
<text x="560.6" y="316.1">FOR LINEAR IN mm.</text>
</g>
</svg>
